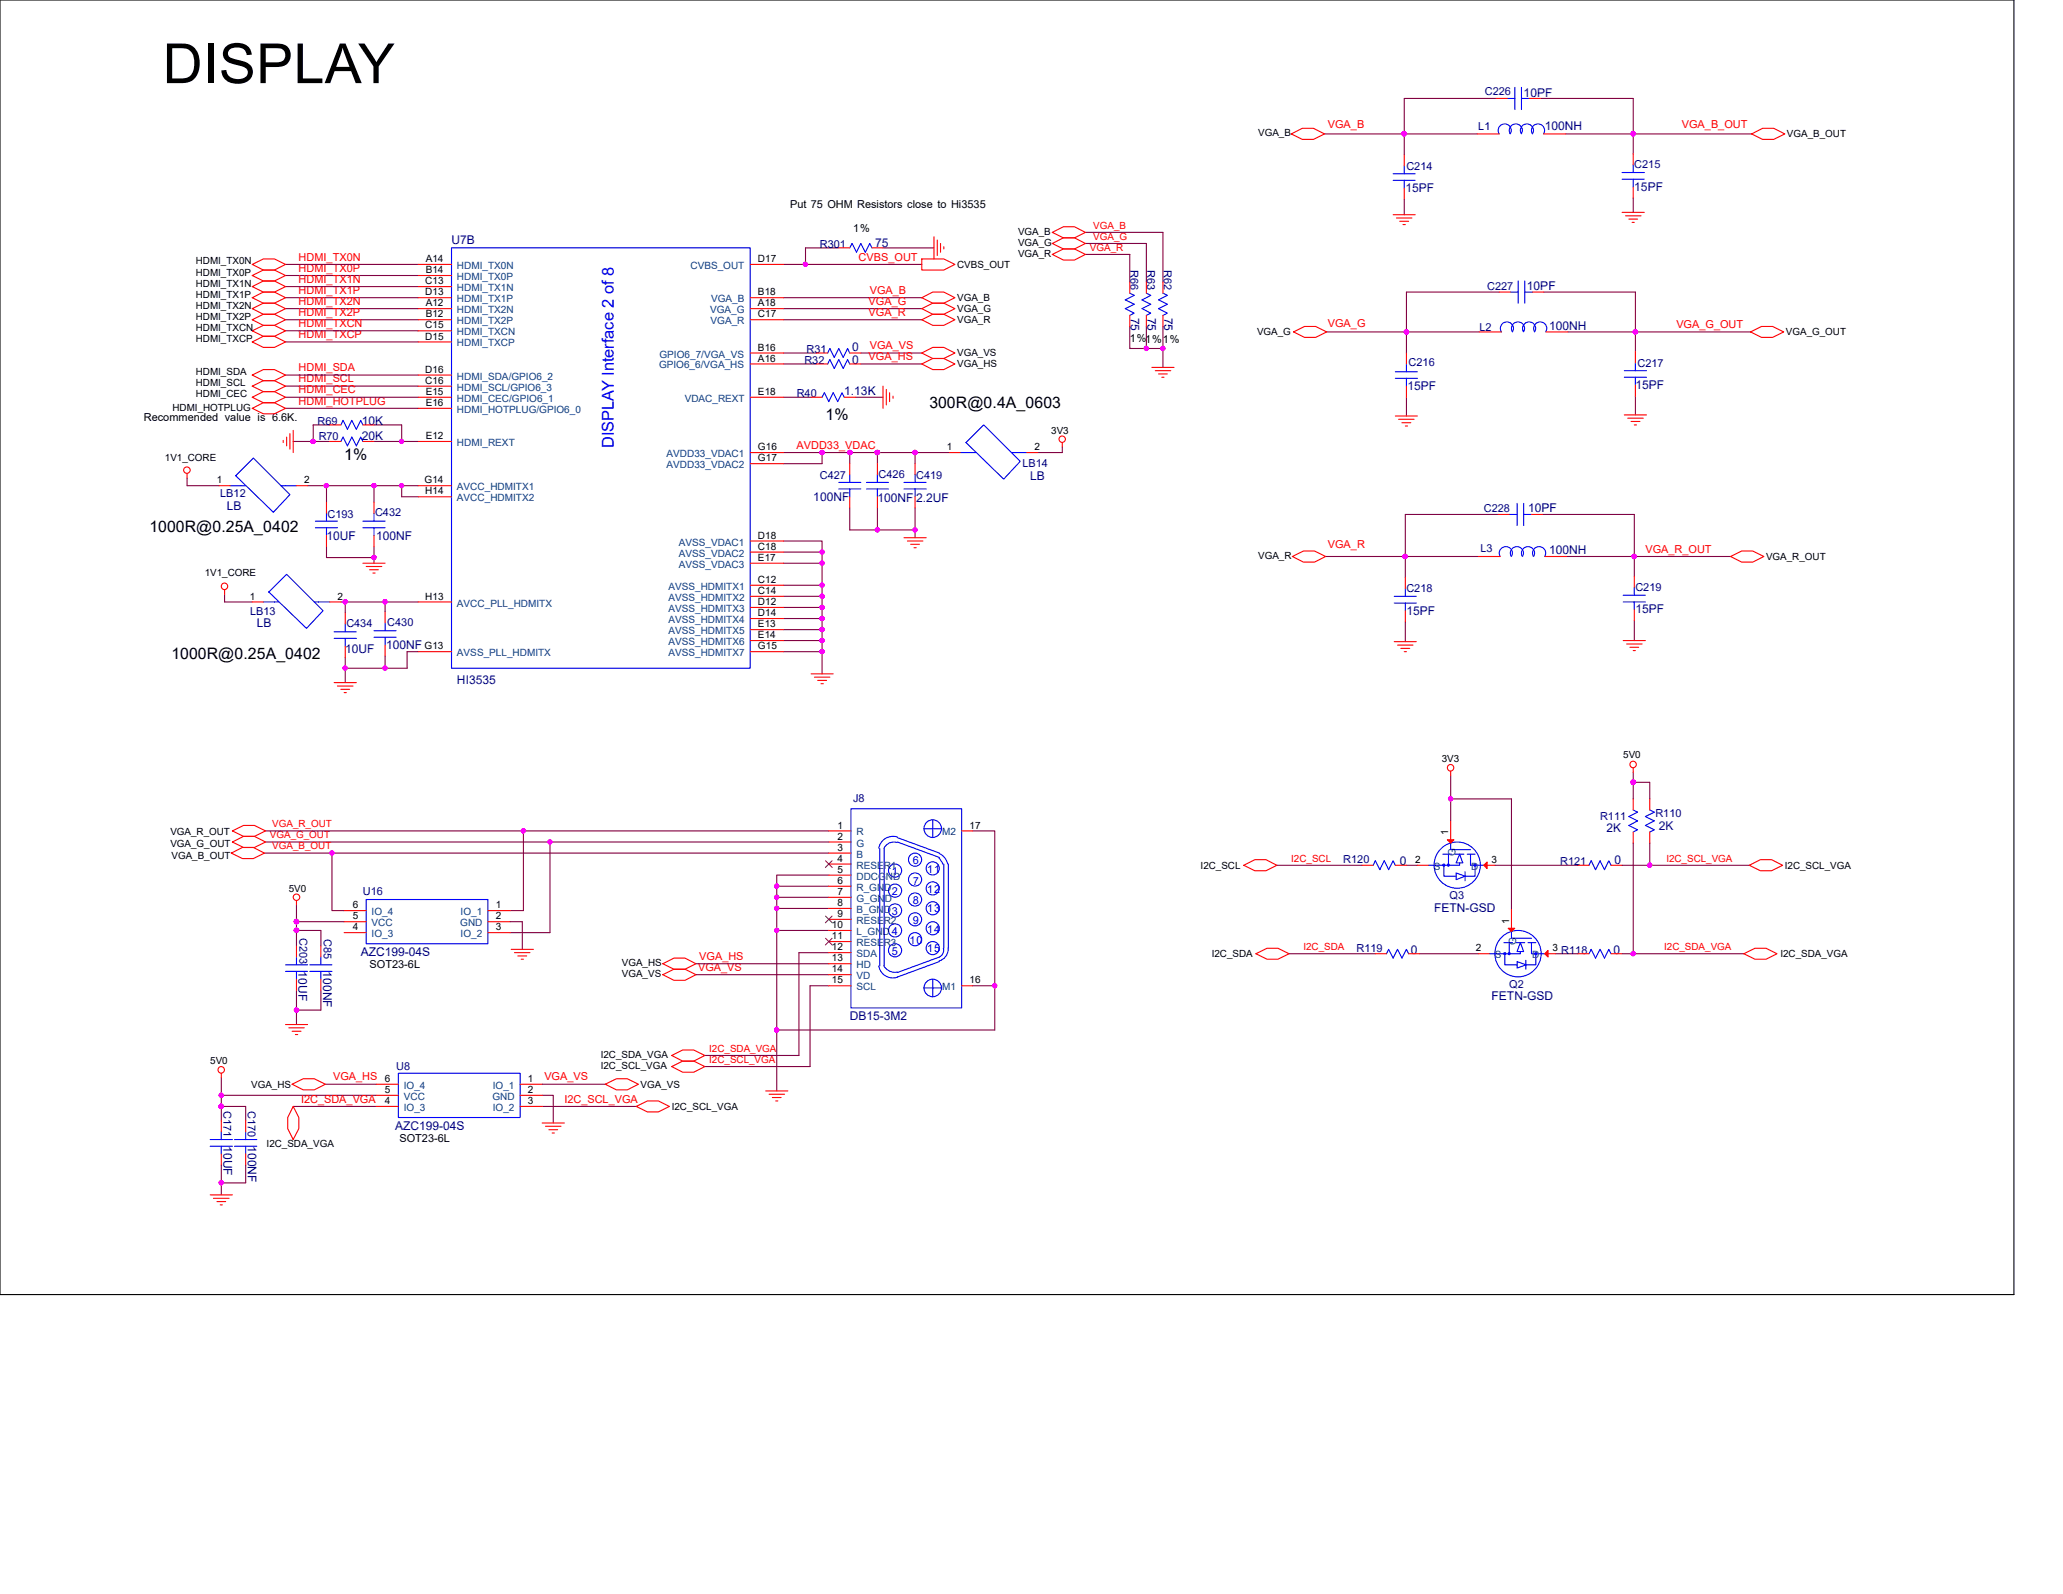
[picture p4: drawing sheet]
<svg xmlns="http://www.w3.org/2000/svg" width="279mm" height="216mm" viewBox="0 0 279 216" stroke-linecap="round" stroke-linejoin="round" font-family="sans-serif">
<path d="M0 0h272.8v175.3h-272.8z" fill="none" stroke="#000" stroke-width=".15"/>
<g fill="none" stroke="#800040" stroke-width=".15">
<path d="M179.4 18.1h10.8M190.2 18.1v2.9M190.2 18.1h9.9M202.6 13.3h-12.4v4.8M208.6 13.3h12.6v7.5M212 18.1h25.2M38.7 37.3h17.9M38.7 38.8h17.9M38.7 35.8h17.9M106.1 35.8h3M109.1 35.8h15.7M113.6 33.6h-4.5v2.2"/>
<path d="M119.6 33.6h6.9M147 34.5h6v3.7M147 31.5h10.5v6.7M147 33h8.3v5.2M190.2 27v2.1M203.1 39.6h-12.6v5.4M209.1 39.6h12.4v5.4M221.2 26.8v2M38.7 52.3h17.9M38.7 55.3h17.9M38.7 53.8h17.9M38.7 40.3h17.9"/>
<path d="M38.7 46.3h17.9M38.7 50.8h17.9M38.7 41.8h17.9M38.7 43.3h17.9M38.7 44.8h17.9M39.7 59.8h2.7M42.4 59.8h2.3M44.7 57.6h-2.3v2.2M50.7 59.8h3.7M50.7 57.6h3.7v2.2M54.4 59.8h2.2M106.1 53.8h3.8"/>
<path d="M106.1 47.8h4.5M106.1 49.3h4.5M106.1 40.3h18.7M106.1 41.8h18.7M106.1 43.3h18.7M115.8 53.8h3.8M116.6 47.8h8.2M116.6 49.3h8.2M153 44.2v3h2.3M155.3 44.2v3h2.2M157.5 44.2v5.6M179.7 45h10.8"/>
<path d="M190.5 53.8v2.5M190.5 45v2.8M190.5 45h9.9M212.3 45h9.2M221.5 45h15.6M221.5 45v2.6M221.5 53.7v2.5M25.3 64.7v1.1h4.4M41.7 65.8h2.5M44.2 65.8v2.2M44.2 74v1.5h6.5M44.2 65.8h6.5"/>
<path d="M50.7 65.8h3.7M50.7 74v2.3M50.7 65.8v2.2M54.4 65.8v1.5h2.2M54.4 65.8h2.2M106.1 79.3h5.2M106.1 76.3h5.2M106.1 73.3h5.2v3M106.1 74.8h5.2M106.1 61.3h5.2M111.3 61.3v1.5h-5.2M111.3 61.3h3.8"/>
<path d="M111.3 76.3v3M111.3 79.3v1.5M115.1 61.3h3.7M115.1 68.8v3h3.7M115.1 61.3v1.5M118.8 61.3h5.1M118.8 71.8h5.1M118.8 68.8v3M118.8 61.3v1.5M123.9 71.8v1M123.9 61.3v1.5M123.9 68.8v3"/>
<path d="M123.9 61.3h4.7M143.9 60.5v.8h-3.3M179.5 75.4h10.8M190.3 75.4h9.9M190.3 75.4v2.8M202.9 69.7h-12.6v5.7M208.9 69.7h12.4v5.7M212.2 75.4h9.1M221.3 75.4v2.7M221.3 75.4h13.1M30.4 80.5v1h3.8M46.2 81.5h.6"/>
<path d="M46.8 89v3.5M46.8 90.5h5.4M46.8 81.5v1.5M46.8 81.5h5.4M52.2 88.9v1.6M52.2 81.5v1.4M52.2 81.5h4.4M56.6 88.3h-1.5v2.2h-2.9M106.1 82.3h5.2M106.1 85.3h5.2M106.1 88.3h5.2M106.1 86.8h5.2"/>
<path d="M106.1 83.8h5.2M106.1 80.8h5.2M111.3 80.8v1.5M111.3 83.8v1.5M111.3 82.3v1.5M111.3 88.3v3M111.3 85.3v3M190.3 84.2v2.7M221.3 84.1v2.7M35.8 115.5h76.4M36 112.5h34.9M36 114h38.5"/>
<path d="M45 115.5v7.8h1.6M70.9 112.5h41.3M70.9 112.5v10.8h-1.8M74.5 114v12.3h-5.4M74.5 114h37.7M112.2 118.5h-7v1.5M131.7 112.5h3v21M172.9 117.2h11.6M190.5 117.2h1.5M196.5 108.2v3M196.5 105.1v3.1M196.5 108.2h8.2v15"/>
<path d="M202.5 117.2h11.2M219.7 117.2h3.7M221.2 106h2.2v2.2M221.2 114.2v15M221.2 106v2.2M221.2 104.6v1.4M223.4 114.2v3M223.4 117.2h13.5M40.2 126v2.1M40.2 126h3.3v2.1M40.2 124.8h6.4M40.2 136.8v2"/>
<path d="M40.2 124.8v1.2M40.2 122.6v2.2M40.2 134.1v2.7M43.5 134.1v2.7h-3.3M69.1 124.8h1.6v3.8M94.3 132h17.9M94.3 130.5h17.9M105.2 121.5v4.5h7M105.2 123h7M105.2 121.5h7M105.2 120v1.5M105.2 126v21.8"/>
<path d="M105.2 120h7M112.2 129h-4v14h-12.7M112.2 133.5h-2.5v11h-14.2M131.7 133.5h3M134.7 133.5v6h-29.5M174.6 129.2h11.7M192.3 129.2h7.9M210.7 129.2h3M219.7 129.2h1.5M221.2 129.2h15M30 148.4h20.9M30 157.8v2.4"/>
<path d="M30 148.4v1.5M30 146v2.4M30 149.9v1.9M30 149.9h3.3v1.9M33.3 157.8v2.4h-3.3M39.7 149.9h11.2M44.1 146.9h6.8M73.4 148.4h1.5v3.7M73.4 149.9h12.8M73.4 146.9h8.6M30 160.2v1.6"/>
</g>
<g fill="#f0f" stroke="#f0f" stroke-width=".15">
<circle cx="74.5" cy="114" r=".29"/>
<circle cx="221.5" cy="44.9" r=".29"/>
<circle cx="221.2" cy="129.2" r=".29"/>
<circle cx="223.4" cy="117.2" r=".29"/>
<circle cx="40.2" cy="136.8" r=".29"/>
<circle cx="50.6" cy="75.5" r=".29"/>
<circle cx="157.5" cy="47.2" r=".29"/>
<circle cx="155.2" cy="47.2" r=".29"/>
<circle cx="111.3" cy="79.3" r=".29"/>
<circle cx="111.3" cy="76.3" r=".29"/>
<circle cx="111.3" cy="74.8" r=".29"/>
<circle cx="111.3" cy="82.3" r=".29"/>
<circle cx="111.3" cy="85.3" r=".3"/>
<circle cx="111.3" cy="83.8" r=".29"/>
<circle cx="111.3" cy="88.3" r=".29"/>
<circle cx="111.3" cy="86.7" r=".29"/>
<circle cx="111.3" cy="80.8" r=".29"/>
<circle cx="46.7" cy="90.5" r=".29"/>
<circle cx="52.1" cy="90.5" r=".29"/>
<circle cx="42.4" cy="59.8" r=".29"/>
<circle cx="105.2" cy="123" r=".29"/>
<circle cx="105.2" cy="121.5" r=".29"/>
<circle cx="105.2" cy="120" r=".29"/>
<circle cx="105.2" cy="139.5" r=".29"/>
<circle cx="105.2" cy="126" r=".29"/>
<circle cx="134.7" cy="133.5" r=".29"/>
<circle cx="30" cy="160.2" r=".29"/>
<circle cx="40.2" cy="126" r=".29"/>
<circle cx="40.2" cy="124.8" r=".3"/>
<circle cx="221.2" cy="105.9" r=".29"/>
<circle cx="30" cy="149.8" r=".29"/>
<circle cx="30" cy="148.3" r=".29"/>
<circle cx="109.1" cy="35.8" r=".29"/>
<circle cx="190.2" cy="18.1" r=".29"/>
<circle cx="196.5" cy="108.2" r=".29"/>
<circle cx="190.5" cy="44.9" r=".29"/>
<circle cx="190.3" cy="75.4" r=".29"/>
<circle cx="111.3" cy="61.3" r=".29"/>
<circle cx="115.1" cy="61.3" r=".29"/>
<circle cx="118.8" cy="61.3" r=".29"/>
<circle cx="123.9" cy="61.3" r=".29"/>
<circle cx="54.4" cy="59.8" r=".29"/>
<circle cx="52.1" cy="81.5" r=".29"/>
<circle cx="46.7" cy="81.5" r=".29"/>
<circle cx="54.4" cy="65.8" r=".29"/>
<circle cx="50.6" cy="65.8" r=".29"/>
<circle cx="44.2" cy="65.8" r=".29"/>
<circle cx="221.2" cy="18.1" r=".29"/>
<circle cx="44.9" cy="115.5" r=".29"/>
<circle cx="221.3" cy="75.4" r=".29"/>
<circle cx="70.9" cy="112.5" r=".29"/>
<circle cx="123.9" cy="71.8" r=".29"/>
<circle cx="118.8" cy="71.8" r=".29"/>
</g>
<g fill="none" stroke="#f00" stroke-width=".15">
<path d="M174.9 18.1l1.5-.7h1.5l1.5 .7-1.5 .8h-1.5zM200.1 18.1h3M202.6 13.3h1.5M207.1 13.3h1.5M209.1 18.1h2.9M237.2 18.1l1.5-.7h1.5l1.5 .7-1.5 .8h-1.5zM34.2 35.8l1.5-.7h1.5l1.5 .7-1.5 .8h-1.5zM34.2 37.3l1.5-.7h1.5l1.5 .7-1.5 .8h-1.5zM34.2 38.8l1.5-.7h1.5l1.5 .7-1.5 .8h-1.5zM56.6 35.8h4.6M56.6 37.3h4.6M56.6 38.8h4.6"/>
<path d="M101.6 35.8h4.5M113.6 33.6h1.5M118.1 33.6h1.5M124.8 35.1h3l1.5 .7-1.5 .8h-3zM126.5 32.1v3M126.9 32.5v2.1M127.4 33v1.2M127.8 33.4v.3M142.5 31.5l1.5-.8h1.5l1.5 .8-1.5 .7h-1.5zM142.5 33l1.5-.8h1.5l1.5 .8-1.5 .7h-1.5zM142.5 34.5l1.5-.8h1.5l1.5 .8-1.5 .7h-1.5zM153 38.2v1.5"/>
<path d="M155.3 38.2v1.5M157.5 38.2v1.5M188.7 29.1h3M189.1 29.5h2.1M189.6 30h1.2M190 30.4h.3M190.2 21v1.5M190.2 25.5v1.5M203.1 39.6h1.5M207.6 39.6h1.5M219.7 28.8h3M220.2 29.2h2.1"/>
<path d="M220.6 29.7h1.2M221 30.1h.3M221.2 20.8v1.5M221.2 25.3v1.5M34.2 40.3l1.5-.7h1.5l1.5 .7-1.5 .8h-1.5zM34.2 41.8l1.5-.7h1.5l1.5 .7-1.5 .8h-1.5zM34.2 43.3l1.5-.7h1.5l1.5 .7-1.5 .8h-1.5zM34.2 44.8l1.5-.7h1.5l1.5 .7-1.5 .8h-1.5zM34.2 46.3l1.5-.7h1.5l1.5 .7-1.5 .8h-1.5zM34.2 50.8l1.5-.7h1.5l1.5 .7-1.5 .8h-1.5zM34.2 52.3l1.5-.7h1.5l1.5 .7-1.5 .7h-1.5zM34.2 53.8l1.5-.8h1.5l1.5 .8-1.5 .7h-1.5z"/>
<path d="M34.2 55.3l1.5-.8h1.5l1.5 .8-1.5 .7h-1.5zM38.4 59.6v.3M38.8 59.2v1.2M39.3 58.7v2.1M39.7 58.3v3M44.7 59.8h1.5M44.7 57.6h1.5M49.1 59.8h1.6M49.1 57.6h1.6M56.6 44.8h4.6M56.6 52.3h4.6M56.6 50.8h4.6"/>
<path d="M56.6 53.8h4.6M56.6 55.3h4.6M56.6 59.8h4.6M56.6 40.3h4.6M56.6 46.3h4.6M56.6 41.8h4.6M56.6 43.3h4.6M101.6 49.3h4.5M101.6 40.3h4.5M101.6 47.8h4.5M101.6 53.8h4.5M101.6 43.3h4.5"/>
<path d="M101.6 41.8h4.5M109.9 53.8h1.4M110.6 49.3h1.5M110.6 47.8h1.5M114.3 53.8h1.5M115.1 49.3h1.5M115.1 47.8h1.5M119.6 52.3v3M120 52.7v2.1M120.5 53.2v1.2M120.9 53.7v.3M124.8 40.3l1.5-.7h1.5l1.5 .7-1.5 .8h-1.5z"/>
<path d="M124.8 41.8l1.5-.7h1.5l1.5 .7-1.5 .8h-1.5zM124.8 43.3l1.5-.7h1.5l1.5 .7-1.5 .8h-1.5zM124.8 47.8l1.5-.7h1.5l1.5 .7-1.5 .8h-1.5zM124.8 49.3l1.5-.7h1.5l1.5 .7-1.5 .8h-1.5zM143.9 59.9v.6M153 42.7v1.5M155.3 42.7v1.5M156 49.8h3M156.5 50.2h2.1M156.9 50.7h1.2M157.4 51.1h.2M157.5 42.7v1.5"/>
<path d="M175.2 45l1.5-.8h1.5l1.5 .8-1.5 .7h-1.5zM189 56.3h3M189.4 56.8h2.1M189.9 57.3h1.2M190.3 57.7h.3M190.5 47.8v1.5M190.5 52.3v1.5M200.4 45h3M209.4 45h2.9M220 56.2h3M220.5 56.6h2M220.9 57.1h1.2"/>
<path d="M221.3 57.6h.3M221.5 47.6v1.5M221.5 52.2v1.5M237.1 45l1.5-.8h1.5l1.5 .8-1.5 .7h-1.5zM25.3 64.1v.6M29.7 65.8h1.5M30.4 79.9v.6M40.2 65.8h1.5M44.2 68v1.5M44.2 72.5v1.5M49.1 76.3h3.1M49.6 76.7h2.1"/>
<path d="M50.1 77.2h1.1M50.5 77.6h.3M50.7 68v1.5M50.7 72.5v1.5M56.6 67.3h4.6M56.6 65.8h4.6M101.6 61.3h4.5M101.6 62.8h4.5M101.6 76.3h4.5M101.6 74.8h4.5M101.6 73.3h4.5M101.6 79.3h4.5"/>
<path d="M115.1 62.8v1.5M115.1 67.3v1.5M118.8 62.8v1.5M118.8 67.3v1.5M122.4 72.8h3M122.9 73.3h2.1M123.3 73.7h1.2M123.8 74.2h.3M123.9 62.8v1.5M123.9 67.3v1.5M128.6 61.3h1.5M139.1 61.3h1.5"/>
<path d="M175 75.4l1.5-.8h1.5l1.5 .8-1.5 .7h-1.5zM190.3 78.2v1.5M200.2 75.4h3M202.9 69.7h1.5M207.4 69.7h1.5M209.2 75.4h3M221.3 78.1v1.5M234.4 75.4l1.5-.8h1.5l1.5 .8-1.5 .7h-1.5zM34.2 81.5h1.5M44.7 81.5h1.5M45.3 92.5h3M45.7 92.9h2.1"/>
<path d="M46.2 93.4h1.1M46.6 93.8h.3M46.8 83v1.5M46.8 87.5v1.5M52.2 82.9v1.5M52.2 87.4v1.5M56.6 81.5h4.6M56.6 88.3h4.6M101.6 86.8h4.5M101.6 85.3h4.5M101.6 88.3h4.5M101.6 83.8h4.5"/>
<path d="M101.6 82.3h4.5M101.6 80.8h4.5M109.9 91.3h2.9M110.3 91.7h2.1M110.7 92.2h1.3M111.2 92.6h.3M188.8 86.9h3M189.3 87.4h2.1M189.7 87.8h1.2M190.2 88.3h.3M190.3 82.7v1.5M219.8 86.8h3"/>
<path d="M220.3 87.2h2.1M220.7 87.7h1.2M221.2 88.1h.3M221.3 82.6v1.5M31.3 115.5l1.5-.7h1.5l1.5 .7-1.5 .8h-1.5zM31.5 112.5l1.5-.7h1.5l1.5 .7-1.5 .8h-1.5zM31.5 114l1.5-.7h1.5l1.5 .7-1.5 .8h-1.5zM112.2 112.5h3.1M112.2 114h3.1M112.2 115.5h3.1M112.2 117h3.1M112.2 118.5h3.1"/>
<path d="M130.2 112.5h1.5M168.4 117.2l1.5-.8h1.6l1.4 .8-1.4 .7h-1.6zM184.5 117.2h1.5M189 117.2h1.5M192 117.2h1.5M196.5 104.5v.6M196.5 111.2v3M201 117.2h1.5M213.7 117.2h1.5M218.2 117.2h1.5M221.2 104v.6M221.2 108.2v1.5"/>
<path d="M221.2 112.7v1.5M223.4 108.2v1.5M223.4 112.7v1.5M236.9 117.2l1.5-.8h1.5l1.5 .8-1.5 .7h-1.5zM38.7 138.8h3M39.1 139.2h2.1M39.6 139.7h1.2M40.2 122v.6M40.2 128.1v1.5M40.2 132.6v1.5M43.5 128.1v1.5M43.5 132.6v1.5"/>
<path d="M46.6 126.3h3M46.6 124.8h3M46.6 123.3h3M66.1 123.3h3M66.1 124.8h3M66.1 126.3h3M69.2 128.6h3M69.7 129h2.1M70.1 129.5h1.2M70.6 129.9h.3M89.8 130.5l1.5-.7h1.5l1.5 .7-1.5 .8h-1.5zM89.8 132l1.5-.7h1.5l1.5 .7-1.5 .8h-1.5z"/>
<path d="M112.2 120h3.1M112.2 121.5h3.1M112.2 123h3.1M112.2 124.5h3.1M112.2 126h3.1M112.2 127.5h3.1M112.2 129h3.1M112.2 130.5h3.1M112.2 132h3.1M112.2 133.5h3.1M130.2 133.5h1.5M170.1 129.2l1.5-.8h1.5l1.5 .8-1.5 .7h-1.5z"/>
<path d="M186.3 129.2h1.5M190.8 129.2h1.5M200.2 129.2h1.5M204.7 123.2v3M209.2 129.2h1.5M213.7 129.2h1.5M218.2 129.2h1.5M236.2 129.2l1.5-.8h1.5l1.5 .8-1.5 .7h-1.5zM30 145.4v.6M30 151.8v1.5M30 156.3v1.5M33.3 151.8v1.5"/>
<path d="M33.3 156.3v1.5M39.6 146.9l1.5-.8h1.5l1.5 .8-1.5 .7h-1.5zM39.7 149.9l.8 1.5v1.5l-.8 1.4-.7-1.4v-1.5zM40 140.1h.3M50.9 149.9h3.1M50.9 148.4h3.1M50.9 146.9h3.1M70.4 146.9h3M70.4 148.4h3M70.4 149.9h3M73.4 152.1h3M73.9 152.5h2.1"/>
<path d="M74.3 153h1.2M74.8 153.5h.3M82 146.9l1.5-.8h1.5l1.5 .8-1.5 .7h-1.5zM86.2 149.9l1.5-.8h1.5l1.5 .8-1.5 .7h-1.5zM91 143l1.5-.8h1.5l1.5 .8-1.5 .7h-1.5zM91 144.5l1.5-.8h1.5l1.5 .8-1.5 .7h-1.5zM103.7 147.8h3M104.2 148.2h2.1M104.6 148.7h1.2M105.1 149.1h.2M28.5 161.8h3M28.9 162.3h2.1"/>
<path d="M29.4 162.8h1.2M29.8 163.2h.3"/>
<circle cx="143.9" cy="59.5" r=".43"/>
<circle cx="25.3" cy="63.7" r=".44"/>
<circle cx="30.4" cy="79.4" r=".44"/>
<circle cx="196.5" cy="104" r=".44"/>
<circle cx="221.2" cy="103.5" r=".44"/>
<circle cx="40.2" cy="121.5" r=".44"/>
<circle cx="30" cy="144.9" r=".44"/>
</g>
<g fill="none" stroke="#00f" stroke-width=".15">
<path d="M203 18.1a.88 .88 0 0 1 .8-1.3 .88 .88 0 0 1 .7 1.3 .88 .88 0 0 1 .8-1.3 .88 .88 0 0 1 .7 1.3 .88 .88 0 0 1 .8-1.3 .88 .88 0 0 1 .7 1.3 .88 .88 0 0 1 .8-1.3 .88 .88 0 0 1 .7 1.3M203.1 18.1h.1M204.1 13.3h1.1M205.2 11.8v3M206.1 13.3h1M206.1 11.8v3M209.1 18.1h.1M61.2 33.6h40.4v56.9h-40.4zM61.2 35.8h.1M61.2 37.3h.1M61.2 38.8h.1M101.6 35.8h.1"/>
<path d="M115.1 33.6h.1M115.1 33.6l.3-.6 .6 1.2 .6-1.2 .6 1.2 .6-1.2 .3 .6M118.1 33.6h.1M153 39.7h.1M153 39.7l.6 .3-1.2 .6 1.2 .6-1.2 .6 1.2 .6-.6 .3M155.3 39.7h.1M155.3 39.7l.6 .3-1.2 .6 1.2 .6-1.2 .6 1.2 .6-.6 .3M157.5 39.7h.1M157.5 39.7l.6 .3-1.2 .6 1.2 .6-1.2 .6 1.2 .6-.6 .3M188.7 24.4h3M188.7 23.5h3M190.2 24.4v1.1"/>
<path d="M190.2 22.5v1M204.6 39.6h1M205.6 38.1v3M206.5 39.6h1.1M206.5 38.1v3M219.7 24.3h3M219.7 23.4h3M221.2 24.3v1M221.2 22.3v1.1M46.2 59.8h.1M46.2 57.6h.1M49.1 59.8l-.2-.6-.6 1.2-.7-1.2-.5 1.2-.6-1.2-.3 .6"/>
<path d="M49.1 57.6l-.2-.7-.6 1.2-.7-1.2-.5 1.2-.6-1.2-.3 .7M49.1 59.8h.1M49.1 57.6h.1M61.2 44.8h.1M61.2 52.3h.1M61.2 50.8h.1M61.2 53.8h.1M61.2 55.3h.1M61.2 59.8h.1M61.2 40.3h.1M61.2 46.3h.1M61.2 41.8h.1"/>
<path d="M61.2 43.3h.1M101.6 49.3h.1M101.6 40.3h.1M101.6 47.8h.1M101.6 53.8h.1M101.6 43.3h.1M101.6 41.8h.1M111.3 53.8h.1M112.1 49.3h.1M112.1 49.3l.3-.6 .6 1.2 .6-1.2 .6 1.2 .6-1.2 .3 .6M112.1 47.8h.1M114.3 53.8h.1"/>
<path d="M114.3 53.8l-.3-.6-.5 1.2-.7-1.2-.6 1.2-.5-1.2-.4 .6M115.1 49.3h.1M115.1 47.8h.1M115.1 47.8l-.3-.6-.6 1.2-.6-1.2-.6 1.2-.6-1.2-.3 .6M130.8 59.9l2.4-2.3 5 4.9-2.3 2.4zM153 42.7h.1M155.3 42.7h.1M157.5 42.7h.1M189 51.2h3M189 50.4h3M190.5 51.2v1.1M190.5 49.3v1.1"/>
<path d="M203.4 45h.1M209.3 44.9a.88 .88 0 0 0-.7-1.3 .88 .88 0 0 0-.8 1.3 .88 .88 0 0 0-.7-1.3 .88 .88 0 0 0-.8 1.3 .88 .88 0 0 0-.7-1.3 .88 .88 0 0 0-.8 1.3 .88 .88 0 0 0-.7-1.3 .88 .88 0 0 0-.8 1.4M209.4 45h.1M220 51.1h3M220 50.2h3M221.5 51.1v1.1M221.5 49.1v1.1M31.2 65.8h2.1M31.9 64.4l2.4-2.4 5 5-2.3 2.4zM38.1 65.8h2.1M42.7 71.5h3M42.7 70.6h3"/>
<path d="M44.2 71.5v1M44.2 69.5v1.1M49.1 71.5h3.1M49.1 70.6h3.1M50.7 71.5v1M50.7 69.5v1.1M61.2 67.3h.1M61.2 65.8h.1M101.6 61.3h.1M101.6 62.8h.1M101.6 76.3h.1M101.6 74.8h.1"/>
<path d="M101.6 73.3h.1M101.6 79.3h.1M113.6 66.2h3M113.6 65.3h3M115.1 66.2v1.1M115.1 64.3v1M117.3 66.2h3M117.3 65.3h3M118.8 66.2v1.1M118.8 64.3v1M122.4 66.2h3M122.4 65.3h3"/>
<path d="M123.9 66.2v1.1M123.9 64.3v1M130.1 61.3h2.1M137 61.3h2.1M190.3 79.7v1.1M203.2 75.4a.88 .88 0 0 1 .7-1.4 .88 .88 0 0 1 .8 1.4M203.2 75.4h.1M204.4 69.7h1.1M204.7 75.4a.88 .88 0 0 1 .7-1.4 .88 .88 0 0 1 .8 1.4M205.5 68.2v3M206.2 75.4a.88 .88 0 0 1 .7-1.4 .88 .88 0 0 1 .8 1.4M206.4 69.7h1"/>
<path d="M206.4 68.2v3M207.7 75.4a.88 .88 0 0 1 .7-1.4 .88 .88 0 0 1 .8 1.4M209.2 75.4h.1M221.3 79.6v1M35.7 81.5h2.1M36.4 80.2l2.4-2.4 5 4.9-2.3 2.4zM42.6 81.5h2.1M45.3 86.5h3M45.3 85.6h3M46.8 86.5v1M46.8 84.5v1.1M50.7 86.3h3"/>
<path d="M50.7 85.4h3M52.2 86.3v1.1M52.2 84.4v1M61.2 81.5h.1M61.2 88.3h.1M101.6 86.8h.1M101.6 85.3h.1M101.6 88.3h.1M101.6 83.8h.1M101.6 82.3h.1M101.6 80.8h.1M188.8 81.7h3"/>
<path d="M188.8 80.8h3M190.3 81.7v1M219.8 81.5h3M219.8 80.6h3M221.3 81.5v1.1M115.3 112.5h.1M115.3 114h.1M115.3 115.5h.1M115.3 117h.1M115.3 118.5h.1M115.3 109.5h14.9v27h-14.9zM119.1 114.9v15.9"/>
<path d="M119.7 114.9v15.9M121.5 114.1a1.48 1.48 0 0 0-1.8 .8M121.5 113.5l5.7 2M121.5 113.4a1.96 1.96 0 0 0-2.5 1.5M121.5 114l5.7 2.1M125.1 112.2h2.4M126.3 111v2.5M127.1 116.2l.6 .9M127.2 115.6a2.05 2.05 0 0 1 1.2 1.4M127.8 117v11.4M128.4 117v11.4M130.2 112.5h.1"/>
<path d="M186 117.2h.1M189 117.2l-.3-.6-.6 1.2-.6-1.2-.6 1.2-.6-1.2-.3 .6M189 117.2h.1M195.4 115.7h1.2M195.4 117.1h.2v.2h-.2zM195.6 117.2v1.5h1.6M196.1 117.1h.2v.2h-.2zM196.2 115.7v1.5M196.5 114.2v.9h2.7M196.5 114.2h.1M197.1 115.7h1.2M197.2 118.2l1.2 .5-1.2 .4z"/>
<path d="M197.7 116.9v.3h-4.2M197.7 115.7l.4 1.2h-.9zM198.4 118.1v1.2M198.7 115.7h1.1M199.2 115.7v1.5h1.8M199.7 117.1h.2v.2h-.2zM199.8 117.2v1.5h-1.4M215.2 117.2h.1M218.2 117.2l-.3-.6-.6 1.2-.6-1.2-.6 1.2-.6-1.2-.3 .6M218.2 117.2h.1M221.2 112.7h.1M221.2 109.7h.1"/>
<path d="M221.2 109.7l.6 .3-1.2 .6 1.2 .6-1.2 .6 1.2 .6-.6 .3M223.4 112.7h.1M223.4 109.7h.1M223.4 109.7l.6 .3-1.2 .6 1.2 .6-1.2 .6 1.2 .6-.6 .3M38.7 131.6h3M38.7 130.7h3M40.2 131.6v1M40.2 129.6v1.1M42 131.6h3M42 130.7h3M43.5 131.6v1M43.5 129.6v1.1"/>
<path d="M49.6 123.3h.1M49.6 124.8h.1M49.6 126.3h.1M49.6 121.8h16.5v6h-16.5zM66.1 126.3h.1M66.1 124.8h.1M66.1 123.3h.1M115.3 120h.1M115.3 121.5h.1M115.3 123h.1M115.3 124.5h.1M115.3 126h.1"/>
<path d="M115.3 127.5h.1M115.3 129h.1M115.3 130.5h.1M115.3 132h.1M115.3 133.5h.1M119 130.8a1.92 1.92 0 0 0 2.5 1.6M119.7 130.8a1.73 1.73 0 0 0 1.8 .9M125.1 133.8h2.4M126.3 132.6v2.4M127.2 130.2l-5.7 2.1M127.8 128.4v.2a1.01 1.01 0 0 1-.6 1l-5.7 2.1M128.4 128.4a1.59 1.59 0 0 1-1.2 1.8"/>
<path d="M130.2 133.5h.1M187.8 129.2h.1M190.8 129.2l-.3-.6-.6 1.2-.6-1.2-.6 1.2-.6-1.2-.3 .6M190.8 129.2h.1M203.7 127.7h1.2M203.7 129.1h.2v.2h-.2zM203.8 129.2v1.5h1.7M204.3 129.1h.2v.2h-.2zM204.4 127.7v1.5M204.7 126.2v.9h2.7M204.7 126.2h.1M205.3 127.7h1.2"/>
<path d="M205.5 130.2l1.2 .5-1.2 .4zM205.9 128.9v.3h-4.2M205.9 127.7l.5 1.2h-.9zM206.7 130.1v1.2M206.9 127.7h1.1M207.4 127.7v1.5h1.8M207.9 129.1h.2v.2h-.2zM208 129.2v1.5h-1.3M215.2 129.2h.1M218.2 129.2l-.3-.6-.6 1.2-.6-1.2-.6 1.2-.6-1.2-.3 .6M218.2 129.2h.1M28.5 155.3h3"/>
<path d="M28.5 154.3h3M30 155.3v1M30 153.3v1M31.8 155.3h3M31.8 154.3h3M33.3 155.3v1M33.3 153.3v1M54 146.9h.1M54 148.4h.1M54 149.9h.1M54 145.4h16.4v6h-16.4zM70.4 149.9h.1"/>
<path d="M70.4 148.4h.1M70.4 146.9h.1"/>
<circle cx="121.2" cy="117.9" r=".89"/>
<circle cx="123.9" cy="119.1" r=".89"/>
<circle cx="123.9" cy="116.4" r=".89"/>
<circle cx="126.3" cy="112.2" r="1.19"/>
<circle cx="126.3" cy="117.6" r=".89"/>
<circle cx="197.4" cy="117.2" r="3.1"/>
<circle cx="121.2" cy="128.7" r=".89"/>
<circle cx="121.2" cy="123.3" r=".89"/>
<circle cx="121.2" cy="126" r=".89"/>
<circle cx="121.2" cy="120.6" r=".89"/>
<circle cx="123.9" cy="127.2" r=".89"/>
<circle cx="123.9" cy="124.5" r=".89"/>
<circle cx="123.9" cy="121.8" r=".89"/>
<circle cx="126.3" cy="123" r=".89"/>
<circle cx="126.3" cy="120.3" r=".89"/>
<circle cx="126.3" cy="125.7" r=".89"/>
<circle cx="126.3" cy="128.4" r=".89"/>
<circle cx="126.3" cy="133.8" r="1.18"/>
<circle cx="205.6" cy="129.2" r="3.1"/>
</g>
<path d="M111.8 116.6l.9 .9M112.7 116.6l-.9 .9M111.8 124.1l.9 .9M111.8 127.1l.9 .9M112.7 124.1l-.9 .9M112.7 127.1l-.9 .9" fill="none" stroke="#804000" stroke-width=".14"/>
<g fill="#f00" stroke="#f00" stroke-width=".15">
<path d="M196 113.7h.9l-.4 .5z"/>
<path d="M201 117.2l.4-.4v.8z"/>
<path d="M204.3 125.7h.8l-.4 .5z"/>
<path d="M209.2 129.2l.5-.5v.9z"/>
</g>
<text font-size="7.5" x="22" y="11.3">DISPLAY</text>
<g font-size="2.2">
<text x="111.8" y="56.9">1%</text>
<text x="46.6" y="62.3">1%</text>
</g>
<text font-size="2.2" fill="#00f" x="83.1" y="60.7" transform="rotate(-90 83.1 60.7)">DISPLAY Interface 2 of 8</text>
<g font-size="2.1">
<text x="125.9" y="55.3">300R@0.4A_0603</text>
<text x="20.2" y="72.1">1000R@0.25A_0402</text>
<text x="23.2" y="89.3">1000R@0.25A_0402</text>
</g>
<g font-size="1.6" fill="#000080">
<text x="206.4" y="13.2">10PF</text>
<text x="209.2" y="17.7">100NH</text>
<text x="190.3" y="26.1">15PF</text>
<text x="221.3" y="25.9">15PF</text>
<text x="61.2" y="33.1">U7B</text>
<text x="118.5" y="33.4">75</text>
<text x="206.8" y="39.2">10PF</text>
<text x="115.4" y="47.5">0</text>
<text x="153.2" y="43" transform="rotate(90 153.2 43)">75</text>
<text x="155.4" y="43" transform="rotate(90 155.4 43)">75</text>
<text x="157.6" y="43" transform="rotate(90 157.6 43)">75</text>
<text x="209.8" y="44.6">100NH</text>
<text x="114.3" y="53.5">1.13K</text>
<text x="115.4" y="49.3">0</text>
<text x="190.6" y="52.9">15PF</text>
<text x="221.5" y="52.7">15PF</text>
<text x="49" y="59.6">20K</text>
<text x="49" y="57.5">10K</text>
<text x="139.5" y="65">LB</text>
<text x="30.7" y="69.1">LB</text>
<text x="110.2" y="67.9">100NF</text>
<text x="118.8" y="68">100NF 2.2UF</text>
<text x="206.9" y="69.4">10PF</text>
<text x="44.2" y="73.1">10UF</text>
<text x="50.9" y="73.1">100NF</text>
<text x="209.8" y="75.1">100NH</text>
<text x="190.5" y="83.3">15PF</text>
<text x="221.5" y="83">15PF</text>
<text x="34.8" y="85">LB</text>
<text x="46.8" y="88.4">10UF</text>
<text x="52.3" y="87.9">100NF</text>
<text x="61.9" y="92.6">HI3535</text>
<text x="217.6" y="112.7">2K</text>
<text x="224.6" y="112.4">2K</text>
<text x="189.6" y="117.2">0</text>
<text x="218.7" y="117">0</text>
<text x="194.2" y="123.5">FETN-GSD</text>
<text x="40.4" y="131.6" transform="rotate(90 40.4 131.6)">10UF</text>
<text x="43.8" y="131.6" transform="rotate(90 43.8 131.6)">100NF</text>
<text x="48.9" y="129.5">AZC199-04S</text>
<text x="191.1" y="129.2">0</text>
<text x="218.5" y="129.2">0</text>
<text x="202" y="135.5">FETN-GSD</text>
<text x="115.1" y="138.2">DB15-3M2</text>
<text x="30.3" y="155.3" transform="rotate(90 30.3 155.3)">10UF</text>
<text x="33.6" y="155.3" transform="rotate(90 33.6 155.3)">100NF</text>
<text x="53.5" y="153">AZC199-04S</text>
</g>
<g font-size="1.5" fill="#f00">
<text x="179.8" y="17.3">VGA_B</text>
<text x="227.8" y="17.3">VGA_B_OUT</text>
<text x="40.4" y="35.3">HDMI_TX0N</text>
<text x="116.3" y="35.3">CVBS_OUT</text>
<text x="40.4" y="36.8">HDMI_TX0P</text>
<text x="40.4" y="39.8">HDMI_TX1P</text>
<text x="40.4" y="38.3">HDMI_TX1N</text>
<text x="40.4" y="41.3">HDMI_TX2N</text>
<text x="117.6" y="41.3">VGA_G</text>
<text x="117.8" y="39.8">VGA_B</text>
<text x="40.4" y="45.8">HDMI_TXCP</text>
<text x="40.4" y="42.8">HDMI_TX2P</text>
<text x="40.4" y="44.3">HDMI_TXCN</text>
<text x="117.6" y="42.8">VGA_R</text>
<text x="117.8" y="47.3">VGA_VS</text>
<text x="179.8" y="44.3">VGA_G</text>
<text x="227" y="44.4">VGA_G_OUT</text>
<text x="40.4" y="51.8">HDMI_SCL</text>
<text x="40.4" y="53.3">HDMI_CEC</text>
<text x="40.4" y="50.3">HDMI_SDA</text>
<text x="117.6" y="48.8">VGA_HS</text>
<text x="40.4" y="54.8">HDMI_HOTPLUG</text>
<text x="107.9" y="60.8">AVDD33_VDAC</text>
<text x="179.8" y="74.3">VGA_R</text>
<text x="222.8" y="74.9">VGA_R_OUT</text>
<text x="94.6" y="131.5">VGA_VS</text>
<text x="94.7" y="130">VGA_HS</text>
<text x="40.8" y="149.4">I2C_SDA_VGA</text>
<text x="45.1" y="146.3">VGA_HS</text>
<text x="73.7" y="146.3">VGA_VS</text>
<text x="76.4" y="149.4">I2C_SCL_VGA</text>
</g>
<g font-size="1.5" fill="#000080">
<text x="200.2" y="17.7">L1</text>
<text x="201.1" y="12.9">C226</text>
<text x="190.5" y="23.1">C214</text>
<text x="221.3" y="22.8">C215</text>
<text x="111" y="33.5">R301</text>
<text x="153.1" y="36.6" transform="rotate(90 153.1 36.6)">R66</text>
<text x="155.4" y="36.6" transform="rotate(90 155.4 36.6)">R63</text>
<text x="157.6" y="36.6" transform="rotate(90 157.6 36.6)">R62</text>
<text x="201.4" y="39.2">C227</text>
<text x="109.2" y="47.8">R31</text>
<text x="200.4" y="44.8">L2</text>
<text x="107.9" y="53.8">R40</text>
<text x="108.9" y="49.3">R32</text>
<text x="190.8" y="49.6">C216</text>
<text x="221.8" y="49.7">C217</text>
<text x="43" y="57.5">R69</text>
<text x="43.2" y="59.6">R70</text>
<text x="111" y="64.9">C427</text>
<text x="119" y="64.7">C426</text>
<text x="124.1" y="64.9">C419</text>
<text x="138.5" y="63.2">LB14</text>
<text x="29.8" y="67.3">LB12</text>
<text x="44.4" y="70.1">C193</text>
<text x="50.8" y="69.8">C432</text>
<text x="201" y="69.4">C228</text>
<text x="200.5" y="74.8">L3</text>
<text x="33.9" y="83.3">LB13</text>
<text x="190.5" y="80.2">C218</text>
<text x="221.5" y="80">C219</text>
<text x="46.9" y="85">C434</text>
<text x="52.5" y="84.8">C430</text>
<text x="115.5" y="108.6">J8</text>
<text x="216.7" y="111">R111</text>
<text x="224.2" y="110.7">R110</text>
<text x="181.9" y="116.9">R120</text>
<text x="211.3" y="117.2">R121</text>
<text x="49.1" y="121.2">U16</text>
<text x="196.3" y="121.8">Q3</text>
<text x="40.6" y="127.1" transform="rotate(90 40.6 127.1)">C203</text>
<text x="43.9" y="127.2" transform="rotate(90 43.9 127.2)">C85</text>
<text x="183.7" y="129">R119</text>
<text x="204.4" y="133.8">Q2</text>
<text x="53.7" y="144.9">U8</text>
<text x="30.2" y="150.5" transform="rotate(90 30.2 150.5)">C171</text>
<text x="33.5" y="150.5" transform="rotate(90 33.5 150.5)">C170</text>
</g>
<g font-size="1.5">
<text x="107" y="28.2">Put 75 OHM Resistors close to Hi3535</text>
<text x="115.5" y="31.5">1%</text>
<text x="153" y="46.3">1%1%1%</text>
<text x="19.5" y="57.1">Recommended value is 6.6K.</text>
<text x="50.1" y="131.1">SOT23-6L</text>
<text x="54.1" y="154.6">SOT23-6L</text>
</g>
<g font-size="1.5" fill="#00f">
<text x="120.8" y="118.5">1</text>
<text x="123.6" y="119.9">7</text>
<text x="123.6" y="117">6</text>
<text x="125.6" y="118.2">11</text>
<text x="120.8" y="121.2">2</text>
<text x="123.6" y="125.1">9</text>
<text x="123.6" y="122.4">8</text>
<text x="125.6" y="123.5">13</text>
<text x="125.6" y="120.9">12</text>
<text x="120.8" y="129.3">5</text>
<text x="123.2" y="127.8">10</text>
<text x="125.6" y="129">15</text>
<text x="125.6" y="126.3">14</text>
</g>
<g font-size="1.4">
<text x="57.7" y="35.5">A14</text>
<text x="102.7" y="35.5">D17</text>
<text x="57.6" y="38.5">C13</text>
<text x="57.6" y="40">D13</text>
<text x="57.7" y="37">B14</text>
<text x="57.7" y="41.5">A12</text>
<text x="102.7" y="40">B18</text>
<text x="102.7" y="41.5">A18</text>
<text x="57.6" y="44.5">C15</text>
<text x="57.6" y="46">D15</text>
<text x="57.7" y="43">B12</text>
<text x="102.7" y="43">C17</text>
<text x="102.7" y="47.5">B16</text>
<text x="57.6" y="52">C16</text>
<text x="57.6" y="50.5">D16</text>
<text x="57.7" y="53.5">E15</text>
<text x="102.7" y="53.5">E18</text>
<text x="102.7" y="49">A16</text>
<text x="57.7" y="55">E16</text>
<text x="57.7" y="59.5">E12</text>
<text x="29.4" y="65.5">1</text>
<text x="41.2" y="65.5">2</text>
<text x="57.5" y="65.5">G14</text>
<text x="102.7" y="61">G16</text>
<text x="102.7" y="62.5">G17</text>
<text x="128.2" y="61">1</text>
<text x="140.1" y="61">2</text>
<text x="57.6" y="67">H14</text>
<text x="102.7" y="76">E17</text>
<text x="102.7" y="74.5">C18</text>
<text x="102.7" y="73">D18</text>
<text x="33.8" y="81.2">1</text>
<text x="45.7" y="81.2">2</text>
<text x="57.6" y="81.2">H13</text>
<text x="102.7" y="83.5">D14</text>
<text x="102.7" y="82">D12</text>
<text x="102.7" y="80.5">C14</text>
<text x="102.7" y="79">C12</text>
<text x="57.5" y="87.9">G13</text>
<text x="102.7" y="86.4">E14</text>
<text x="102.7" y="85">E13</text>
<text x="102.7" y="87.9">G15</text>
<text x="113.4" y="112.2">1</text>
<text x="113.4" y="113.7">2</text>
<text x="131.3" y="112.2">17</text>
<text x="196.2" y="113.1" transform="rotate(-90 196.2 113.1)">1</text>
<text x="113.4" y="115.2">3</text>
<text x="113.4" y="116.7">4</text>
<text x="113.4" y="118.2">5</text>
<text x="113.4" y="119.7">6</text>
<text x="191.6" y="116.9">2</text>
<text x="202" y="116.9">3</text>
<text x="47.8" y="124.5">5</text>
<text x="47.8" y="123">6</text>
<text x="67.1" y="123">1</text>
<text x="67.1" y="124.5">2</text>
<text x="112.7" y="125.7">10</text>
<text x="113.4" y="121.2">7</text>
<text x="113.4" y="122.7">8</text>
<text x="113.4" y="124.2">9</text>
<text x="204.4" y="125.1" transform="rotate(-90 204.4 125.1)">1</text>
<text x="47.8" y="126">4</text>
<text x="67.1" y="126">3</text>
<text x="112.7" y="127.2">11</text>
<text x="112.7" y="128.7">12</text>
<text x="112.7" y="130.2">13</text>
<text x="112.7" y="131.7">14</text>
<text x="199.9" y="128.9">2</text>
<text x="210.3" y="128.9">3 R118</text>
<text x="112.7" y="133.2">15</text>
<text x="131.3" y="133.2">16</text>
<text x="52.1" y="149.5">4</text>
<text x="52.1" y="148">5</text>
<text x="52.1" y="146.5">6</text>
<text x="71.5" y="146.5">1</text>
<text x="71.5" y="149.5">3</text>
<text x="71.5" y="148">2</text>
</g>
<g font-size="1.4" fill="#004080">
<text x="61.9" y="36.4">HDMI_TX0N</text>
<text x="61.9" y="37.9">HDMI_TX0P</text>
<text x="61.9" y="39.4">HDMI_TX1N</text>
<text x="61.9" y="40.9">HDMI_TX1P</text>
<text x="93.5" y="36.4">CVBS_OUT</text>
<text x="96.3" y="40.9">VGA_B</text>
<text x="61.9" y="45.4">HDMI_TXCN</text>
<text x="61.9" y="46.9">HDMI_TXCP</text>
<text x="61.9" y="42.4">HDMI_TX2N</text>
<text x="61.9" y="43.9">HDMI_TX2P</text>
<text x="96.2" y="42.4">VGA_G</text>
<text x="96.2" y="43.9">VGA_R</text>
<text x="61.9" y="52.9">HDMI_SCL/GPIO6_3</text>
<text x="61.9" y="51.4">HDMI_SDA/GPIO6_2</text>
<text x="89.3" y="49.9">GPIO6_6/VGA_HS</text>
<text x="89.3" y="48.4">GPIO6_7/VGA_VS</text>
<text x="61.9" y="54.4">HDMI_CEC/GPIO6_1</text>
<text x="61.9" y="55.9">HDMI_HOTPLUG/GPIO6_0</text>
<text x="92.7" y="54.4">VDAC_REXT</text>
<text x="61.9" y="60.4">HDMI_REXT</text>
<text x="90.3" y="61.9">AVDD33_VDAC1</text>
<text x="90.3" y="63.4">AVDD33_VDAC2</text>
<text x="61.9" y="67.9">AVCC_HDMITX2</text>
<text x="61.9" y="66.4">AVCC_HDMITX1</text>
<text x="91.9" y="76.9">AVSS_VDAC3</text>
<text x="91.9" y="75.4">AVSS_VDAC2</text>
<text x="91.9" y="73.9">AVSS_VDAC1</text>
<text x="61.9" y="82.1">AVCC_PLL_HDMITX</text>
<text x="90.5" y="82.9">AVSS_HDMITX3</text>
<text x="90.5" y="81.4">AVSS_HDMITX2</text>
<text x="90.5" y="79.9">AVSS_HDMITX1</text>
<text x="61.9" y="88.9">AVSS_PLL_HDMITX</text>
<text x="90.5" y="87.4">AVSS_HDMITX6</text>
<text x="90.5" y="85.9">AVSS_HDMITX5</text>
<text x="90.5" y="88.9">AVSS_HDMITX7</text>
<text x="90.5" y="84.4">AVSS_HDMITX4</text>
<text x="116" y="113.2">R</text>
<text x="127.6" y="113.2">M2</text>
<text x="116" y="114.7">G</text>
<text x="116" y="116.2">B</text>
<text x="116" y="117.6">RESER1</text>
<text x="116" y="119.1">DDCGND</text>
<text x="194.2" y="117.8">S</text>
<text x="197.1" y="116" transform="rotate(-90 197.1 116)">G</text>
<text x="199.2" y="117.8">D</text>
<text x="50.3" y="125.5">VCC</text>
<text x="50.3" y="124">IO_4</text>
<text x="62.3" y="125.5">GND</text>
<text x="62.4" y="124">IO_1</text>
<text x="116" y="120.6">R_GND</text>
<text x="116" y="122.2">G_GND</text>
<text x="116" y="123.7">B_GND3</text>
<text x="116" y="125.1">RESER2</text>
<text x="50.3" y="126.9">IO_3</text>
<text x="62.4" y="126.9">IO_2</text>
<text x="116" y="126.6">L_GND 4</text>
<text x="116" y="128.1">RESER3</text>
<text x="116" y="129.6">SDA</text>
<text x="116" y="131.1">HD</text>
<text x="202.5" y="129.8">S</text>
<text x="205.3" y="128" transform="rotate(-90 205.3 128)">G</text>
<text x="207.5" y="129.8">D</text>
<text x="116" y="132.6">VD</text>
<text x="116" y="134.1">SCL</text>
<text x="127.6" y="134.1">M1</text>
<text x="54.7" y="149">VCC</text>
<text x="54.7" y="147.5">IO_4</text>
<text x="66.7" y="149">GND</text>
<text x="66.7" y="147.5">IO_1</text>
<text x="54.7" y="150.5">IO_3</text>
<text x="66.7" y="150.5">IO_2</text>
</g>
<g font-size="1.3">
<text x="170.4" y="18.4">VGA_B</text>
<text x="242" y="18.6">VGA_B_OUT</text>
<text x="26.5" y="35.8">HDMI_TX0N</text>
<text x="137.9" y="31.8">VGA_B</text>
<text x="137.9" y="33.3">VGA_G</text>
<text x="137.9" y="34.8">VGA_R</text>
<text x="26.5" y="37.3">HDMI_TX0P</text>
<text x="26.5" y="38.8">HDMI_TX1N</text>
<text x="26.5" y="40.3">HDMI_TX1P</text>
<text x="26.5" y="41.8">HDMI_TX2N</text>
<text x="129.6" y="40.8">VGA_B</text>
<text x="129.6" y="36.3">CVBS_OUT</text>
<text x="26.5" y="43.3">HDMI_TX2P</text>
<text x="26.5" y="44.8">HDMI_TXCN</text>
<text x="26.5" y="46.3">HDMI_TXCP</text>
<text x="129.6" y="42.3">VGA_G</text>
<text x="129.6" y="43.8">VGA_R</text>
<text x="170.2" y="45.4">VGA_G</text>
<text x="241.9" y="45.4">VGA_G_OUT</text>
<text x="26.5" y="50.8">HDMI_SDA</text>
<text x="26.5" y="52.3">HDMI_SCL</text>
<text x="26.5" y="53.8">HDMI_CEC</text>
<text x="129.6" y="48.3">VGA_VS</text>
<text x="129.6" y="49.8">VGA_HS</text>
<text x="23.4" y="55.6">HDMI_HOTPLUG</text>
<text x="142.4" y="58.8">3V3</text>
<text x="22.3" y="62.5">1V1_CORE</text>
<text x="170.4" y="75.7">VGA_R</text>
<text x="239.2" y="75.8">VGA_R_OUT</text>
<text x="27.7" y="78.1">1V1_CORE</text>
<text x="195.3" y="103.3">3V3</text>
<text x="219.8" y="102.7">5V0</text>
<text x="23.1" y="113.2">VGA_R_OUT</text>
<text x="23.1" y="114.7">VGA_G_OUT</text>
<text x="23.2" y="116.3">VGA_B_OUT</text>
<text x="162.6" y="117.6">I2C_SCL</text>
<text x="241.7" y="117.6">I2C_SCL_VGA</text>
<text x="39.1" y="120.8">5V0</text>
<text x="84.2" y="130.8">VGA_HS</text>
<text x="164.1" y="129.6">I2C_SDA</text>
<text x="241.1" y="129.6">I2C_SDA_VGA</text>
<text x="84.2" y="132.3">VGA_VS</text>
<text x="81.4" y="143.3">I2C_SDA_VGA</text>
<text x="28.5" y="144.2">5V0</text>
<text x="34" y="147.3">VGA_HS</text>
<text x="81.4" y="144.8">I2C_SCL_VGA</text>
<text x="86.8" y="147.3">VGA_VS</text>
<text x="36.1" y="155.4">I2C_SDA_VGA</text>
<text x="91" y="150.3">I2C_SCL_VGA</text>
</g>
<g font-size="1.3" fill="#f00">
<text x="147.6" y="34">VGA_R</text>
<text x="148.1" y="31">VGA_B</text>
<text x="148.1" y="32.5">VGA_G</text>
<text x="36.6" y="113.5">VGA_G_OUT</text>
<text x="36.9" y="112">VGA_R_OUT</text>
<text x="36.9" y="115">VGA_B_OUT</text>
<text x="174.9" y="116.7">I2C_SCL</text>
<text x="225.7" y="116.7">I2C_SCL_VGA</text>
<text x="176.5" y="128.7">I2C_SDA</text>
<text x="225.4" y="128.7">I2C_SDA_VGA</text>
<text x="96.1" y="142.5">I2C_SDA_VGA</text>
<text x="96.1" y="144">I2C_SCL_VGA</text>
</g>
</svg>
